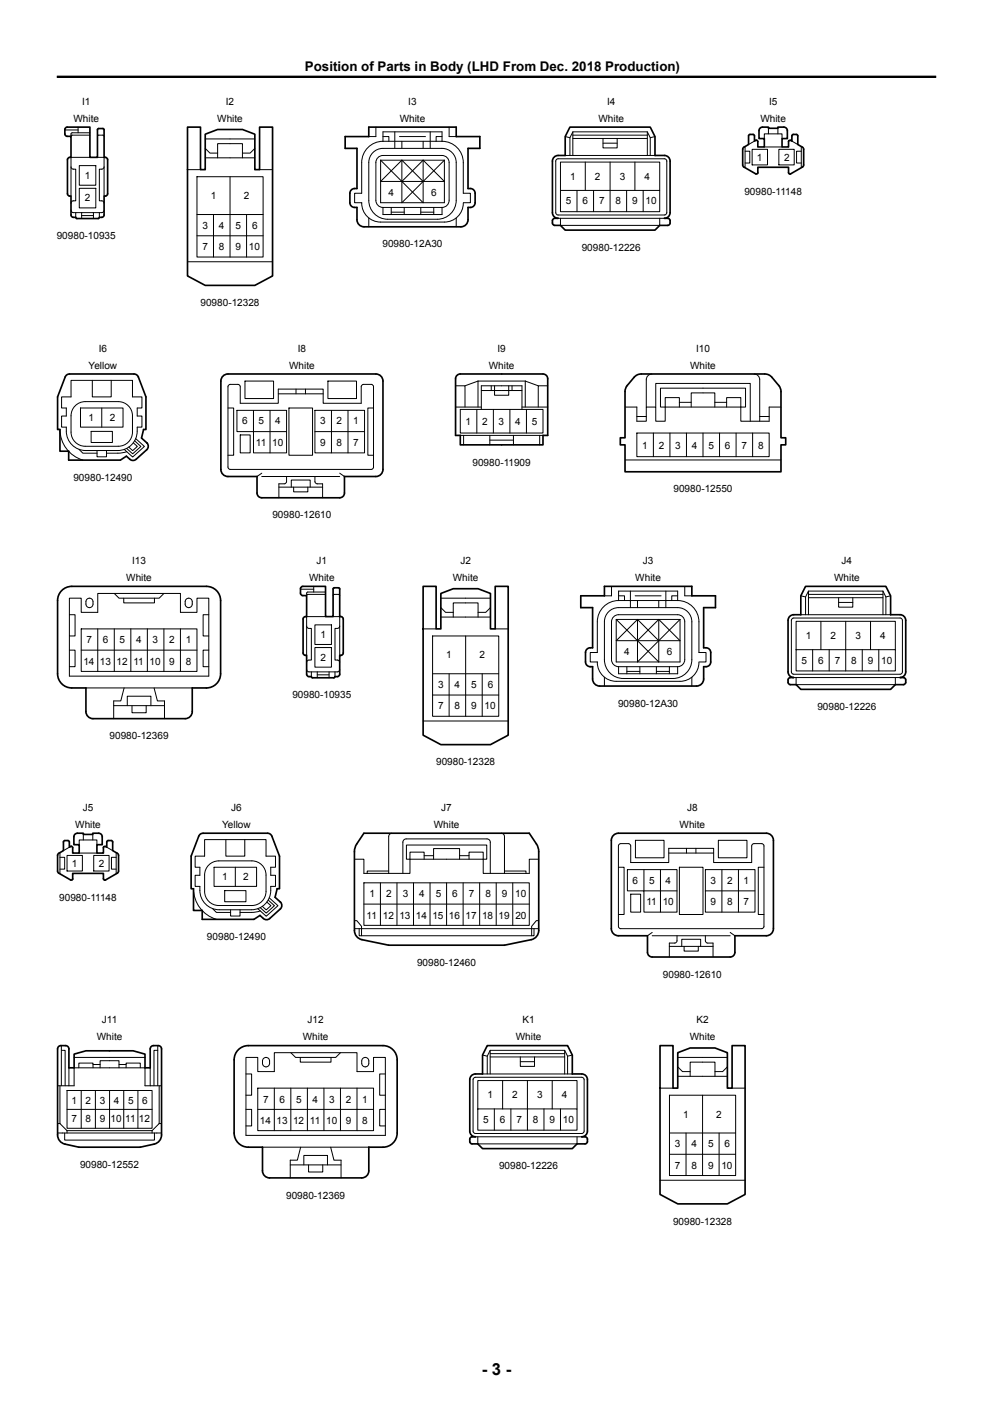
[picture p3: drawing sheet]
<svg xmlns="http://www.w3.org/2000/svg" width="210mm" height="297mm" viewBox="0 0 210 297" stroke-linecap="round" stroke-linejoin="round" font-family="sans-serif">
<g fill="none" stroke="#000" stroke-width=".35">
<path d="M39.7 26.9h2.7v9h1v-7.5l2.6-1h5.3l2.6 1v7.5h1v-9h2.7v31.5l-3.7 2h-10.5l-3.7-2zM73 28.9h5v-2h18.5v2h5v2.5h-2.5v8.5a1.15 1.15 0 0 1 1.5 1v2a1.12 1.12 0 0 1-1.5 1v2.6a1.5 1.5 0 0 1-1.5 1.5h-20.5a1.5 1.5 0 0 1-1.5-1.5v-2.6a1.15 1.15 0 0 1-1.5-1v-2a1.12 1.12 0 0 1 1.5-1v-8.5h-2.5zM120.5 26.9h17l1 2v4h2a1.2 1.2 0 0 1 1.2 1.2v10.9a1.2 1.2 0 0 1-1.2 1.2h1a.97 .97 0 0 1 0 1.4l-2 .1-1 1h-19l-1-1-1.4-.1a.97 .97 0 0 1 0-1.4h.9a1.2 1.2 0 0 1-1.2-1.2v-10.9a1.2 1.2 0 0 1 1.2-1.2h1.5v-4zM160.2 36.7l-.4 .1-2.6-1.6-.1-3.6 .2-.5 1-.5v-1.9l.3-.3 .9 .2 .1 1.2 .4-.1 .2 .1 .1 1.3h1.3v-1.8h-1.1v-1.7a.75 .75 0 0 1 .8-.7h1.2v.2h2v-.2h1.3a.75 .75 0 0 1 .7 .7v1.7h-1.1v1.8h1.4v-1.2l.3-.2 .4 .1v-1.2l.3-.2 .8 .1 .1 .2v1.9l1.2 .8 .1 3.5-.2 .3-2.7 1.6-.3-.3v-1.1h-6.5l-.1 1.3M22.8 41v-7.2a.57 .57 0 0 0-.8-.5l-.1-6-1-.1-.3 .2v5.9h-1.6v-6.4h-4.8l-.4 .2-.1 1.2 .3 .5h1v4.5a.57 .57 0 0 0-.7 .5v7.2a.57 .57 0 0 0 .7 .5v4l.3 .4 .7 .1 .3 .2h4.5l.2-.2 .8-.1 .2-.4v-4a.57 .57 0 0 0 .8-.5M13.9 79.5l.8-.4h13.6a.98 .98 0 0 1 1 .7l1.6 4.2v6.9h-.5l-.5 1.8 1.2 1a1 1 0 0 1-.1 1.4l-2.2 2a.99 .99 0 0 1-1.3 0l-.8-.6-1.2 .8h-11v-1.9h-1.8v-4.5h-.5v-6.9zM47.3 79.4l.9-.3h31.3a1.5 1.5 0 0 1 1.5 1.5v18.7a1.5 1.5 0 0 1-1.5 1.5h-6.7v3.5a1 1 0 0 1-1 1h-16.4a1 1 0 0 1-1-1v-3.5h-6.2a1.5 1.5 0 0 1-1.5-1.5v-18.7l.1-.5zM96.6 79.4l.7-.3h17.5a1 1 0 0 1 1 1v12h-1v2h-17.5v-2h-1v-12zM134.3 79.6l.6-.4 .7-.1h26.1l1 .3 2 2.2 .4 .9 .1 10.1h1v1.5h-1v5.7h-33v-5.7h-1v-1.5h1v-10.1l.4-.9zM12.8 125.2a2.99 2.99 0 0 1 2.4-1.2h28.5a3 3 0 0 1 3 3v15.5a3 3 0 0 1-3 3h-3v5a1.5 1.5 0 0 1-1.5 1.5h-19.5a1.5 1.5 0 0 1-1.5-1.5v-5h-3a3 3 0 0 1-3-3v-15.5l.1-.6zM63.8 124.1l5-.1v6.4h1.6v-5.8l.3-.3 1.1 .1v6a.57 .57 0 0 1 .8 .5v7.2a.57 .57 0 0 1-.8 .5v4l-.2 .5h-.8l-.2 .3h-4.5l-.3-.3h-.7l-.3-.5v-4a.57 .57 0 0 1-.7-.5v-7.2a.57 .57 0 0 1 .7-.5v-4.4h-.8l-.4-.3-.1-1.2zM89.5 124h2.7v9h1v-7.5l2.7-1h5.2l2.6 1v7.5h1v-9h2.8v31.5l-3.8 2h-10.5l-3.7-2z"/>
<path d="M122.8 126h5v-2h18.5v2h5v2.5h-2.5v8.5a1.15 1.15 0 0 1 1.5 1v2a1.12 1.12 0 0 1-1.5 1v2.6a1.5 1.5 0 0 1-1.5 1.5h-20.5a1.5 1.5 0 0 1-1.5-1.5v-2.6a1.15 1.15 0 0 1-1.5-1v-2a1.12 1.12 0 0 1 1.5-1v-8.5h-2.5zM170.4 124h16.9l1 2v4h2a1.2 1.2 0 0 1 1.2 1.2v10.9a1.2 1.2 0 0 1-1.2 1.2l1 .1a.97 .97 0 0 1 0 1.4h-2l-1 1h-18.9l-1-1h-1.5a.97 .97 0 0 1 0-1.4l1-.1a1.2 1.2 0 0 1-1.2-1.2v-10.9a1.2 1.2 0 0 1 1.2-1.2h1.5v-4zM13.5 178l.9-.2 .2 .2 .1 1.2 .4-.2 .2 .2 .1 1.3h1.3v-1.8h-1.1v-1.7a.75 .75 0 0 1 .8-.7h1.2v.2h2v-.2h1.3a.75 .75 0 0 1 .7 .7v1.7h-1.1v1.8h1.4v-1.2l.3-.3 .4 .2v-1.2l.9-.2 .3 .3v1.8l1 .6 .3 .4-.1 3.5-.2 .3-2.6 1.5-.3-.3v-1.1h-6.5v1.2l-.3 .2-2.8-1.6-.1-.3v-3.5l1.2-.9zM42.2 176.6l.8-.3h13.6a.98 .98 0 0 1 .9 .6l1.6 4.2v6.9h-.5l-.4 1.8 1.1 1a1 1 0 0 1 0 1.5l-2.3 2a.99 .99 0 0 1-1.3 0l-.7-.7-1.3 .9h-10.9v-1.9h-1.9v-4.6h-.5v-6.9zM77 176.3h34.9l1.7 2.5 .3 1v17a1.98 1.98 0 0 1-1.6 2l-5.6 1.1h-24.5l-5.6-1.1a1.98 1.98 0 0 1-1.6-2v-17l.3-1zM129.9 176.6l.9-.3h31.3a1.5 1.5 0 0 1 1.5 1.5v18.6a1.5 1.5 0 0 1-1.5 1.5h-6.7v3.5a1 1 0 0 1-1 1h-16.5a1 1 0 0 1-1-1v-3.5h-6.1a1.5 1.5 0 0 1-1.5-1.5v-18.6l.1-.5zM12.4 221.4a1.97 1.97 0 0 1 2 0l.2 .5v4h1.1v-2.9l2.5-.7h10l2.5 .7v2.9h1.1v-4a.7 .7 0 0 1 .7-.7h1a.7 .7 0 0 1 .7 .7v18.2a1.98 1.98 0 0 1-1.6 1.9l-2.9 .7h-13l-3-.7a1.98 1.98 0 0 1-1.5-1.9v-18.2zM50.6 221.8l1.2-.5 .7-.1h28.5a3 3 0 0 1 3 3v15.5a3 3 0 0 1-3 3h-3v5a1.5 1.5 0 0 1-1.5 1.5h-19.5a1.5 1.5 0 0 1-1.5-1.5v-5h-3a3 3 0 0 1-3-3v-15.5a2.99 2.99 0 0 1 1.1-2.4zM103 221.2h17l1 2v4h2a1.2 1.2 0 0 1 1.2 1.2v10.9a1.2 1.2 0 0 1-1.2 1.2h1a.97 .97 0 0 1 0 1.4l-2 .1-1 1h-19l-1-1-1.4-.1a.97 .97 0 0 1 0-1.4h.9a1.2 1.2 0 0 1-1.2-1.2v-10.9a1.2 1.2 0 0 1 1.2-1.2h1.5v-4zM139.6 221.2h2.7v9h1v-7.5l2.7-1h5.2l2.6 1v7.5h1v-9h2.8v31.5l-3.8 2h-10.5l-3.7-2z"/>
</g>
<g fill="none" stroke="#000" stroke-width=".21">
<path d="M13.7 27.5h2.8M15 35.3l.3 .4 .7 .1v6.7h-.7l-.3 .5M16.5 26.9v1.2M16.8 35h3.5v4.2h-3.5zM16.8 39.8h3.5v4.2h-3.5zM19 33.3h-4v8.2M19 28.1h-3.7l-.3 .2v.5l.3-.2h3.7M20.6 28.8l.3-.2h.9l.2 .2M20.6 33.3h1.4v8.2M22 35.3l-.2 .4-.8 .1v6.7h.8l.2 .5M39.7 35.9h2.7M41.7 37.4h13.9v17h-13.9z"/>
<path d="M43.4 31.4l1 1h1.6M43.4 29.4h10.5M43.4 33.4h10.5M46 33.4v-3h5.3v3M48.6 37.4v17M53.9 31.4l-1 1h-1.6M54.9 35.9h2.7M78.6 32.5a2.99 2.99 0 0 1 2.4-1.1h12.5a3 3 0 0 1 3 3v8a4 4 0 0 1-4 4h-10.5a4 4 0 0 1-4-4v-8l.1-.7zM79.5 26.9v2h-1.5M80.5 33.9h13.5M80.5 33.9v9h13.5v-9M80.5 33.9l9 9v-9"/>
<path d="M81 29.9a4.5 4.5 0 0 0-4.5 4.5v6.5h-1.5v2h1.5a4 4 0 0 0 4 4.1h13.5a4 4 0 0 0 4-4M81 28.9h1.2v1M81 29.9v-2h12.5v2M81 29.9h12.5M83.5 27.9v3.5M84.5 28.9h5.5M85 33.9l-4.5 4.5h13.5l-4.5-4.5M85 29.9v1.5M85 33.9v9l9-9M85 33.9l4.5 4.5M89.5 29.9v1.5M89.5 33.9l-4.5 4.5"/>
<path d="M91 27.9v3.5M93.5 29.9a4.5 4.5 0 0 1 4.5 4.5v6.5h1.5v2h-1.5M93.5 28.9h-1.3v1M95 26.9v2h1.5M117.6 33.8l.4-.2 22.8 .1 .2 .4-.1 11.1-.4 .3-22.7-.1-.3-.4zM119.5 32.9h19M119.5 28.9l1 .2M121.1 28.6h15.8M121.1 29.3h15.8M121.1 27.9v5M123.8 34.3v6M127.5 29.3v2h3v-2"/>
<path d="M127.5 30.3h3M129 34.3v10.5M134.3 34.3v6M136.9 27.9v5M137.5 32.9v-3.8l-.6-1.2h-15.8l-.6 1.2v3.8M138.5 28.9l-1 .2M157.6 32h1v2.5h-1M157.6 31v4.5M159.1 31.6h3.2v3.3h-3.2zM159.6 29.8l-1.3 .8M161.6 29.3v-1h3.8v1M161.6 31.1h3.8"/>
<path d="M162.5 27.1v1.2M164.5 27.1v1.2M164.7 31.6h3.3v3.3h-3.3zM167.5 29.8l1.2 .8M169.5 32h-1v2.5h1M169.5 31v4.5M15 44.5l.3 .4 .2 .1h6l.4-.3 .1-.2M16 45v1M17.3 45v1.2M17.3 45.6h2.5M19.8 45v1.2M21 45v1"/>
<path d="M39.7 55.4h17.9M41.7 49.9h13.9M41.7 45.4h13.9M45.1 45.4v9M52.1 45.4v9M78 46.1v1.9M81 43.9a1.5 1.5 0 0 1-1.5-1.5v-8a1.5 1.5 0 0 1 1.5-1.5h12.5a1.5 1.5 0 0 1 1.5 1.5v8a1.5 1.5 0 0 1-1.5 1.5M81 43.9v1.5h12.5v-1.5M81 43.9h12.5M82.7 43.9v1.5M82.7 44.9h2.8M85.5 43.9v1.5"/>
<path d="M89 43.9v1.5M89 44.9h2.7M91.7 43.9v1.5M96.5 46.1v1.9M118 46.2h22.5M118.5 40.3h21v4.5h-21zM118.5 40.3v-6h21v6M118.5 46.2v1.5h21v-1.5M122 40.3v4.5M125.5 40.3v4.5M132.5 40.3v4.5M136 40.3v4.5"/>
<path d="M137.9 79.1a1.2 1.2 0 0 0-1.2 1.2v5.8M159.5 79.1a1.2 1.2 0 0 1 1.2 1.2v8.8M12.7 90.9a6.8 6.8 0 0 0 4.8 6.4M15 80.5h13v3.5h2v2.3h-1v1.7h1v2.4h-1a4.2 4.2 0 0 1-4.1 4.9h-6.8a4.2 4.2 0 0 1-4.1-4.9h-1v-2.4h1v-1.7h-1v-2.3h2zM15.7 86.1a2.99 2.99 0 0 1 2.3-1.1h7a3 3 0 0 1 3 3v3.4a3 3 0 0 1-3 3h-7a3 3 0 0 1-3-3l.1-4.1zM16.7 95.1l.8 .8h3M17 86.3h9v4.1h-9zM19.3 91.3h4.5v2.3h-4.5zM19.5 80.5v3.5h4v-3.5M20.5 95.3v1.3h2v-1.3M21.5 86.3v4.1M26.8 95.5l-1.5 .4h-2.8"/>
<path d="M28.2 93.7l.8 .7-.9 .9-.9-.7M28.5 93.2l1.3 1.2-1.7 1.6-1.3-1.1M28.7 92.8l1.8 1.6-2.4 2.3-1.8-1.6M48.2 86.3h1.2v10h-1.2M48.3 81.6l.4-.3h1.6l.4 .3 .1 3.7h8.1v-3h9.4v3h8.1l.1-3.7 .4-.3 1.8 .1 .3 .4-.1 17.3-.4 .2-30-.1-.3-.4zM50.1 86.8h10.5v9h-7v-4.5h-3.5zM50.8 92h2.1v3.8h-2.1zM51.8 80.6h6.1v3.7h-6.1zM53.6 86.8v4.5h7M57.1 86.8v9M58.9 83.3h9.4M61.1 86.3h5v10h-5z"/>
<path d="M62.6 82.3v1M64.6 82.3v1M66.6 86.8h10.5v9h-10.5zM66.6 91.3h10.5M69.3 80.6h6.1v3.7h-6.1zM70.1 86.8v9M73.6 86.8v9M79 86.3h-1.2v10h1.2M96.3 81.6h2v4.5M96.3 86.1h5.5M97.3 86.6h17.5v5h-17.5zM97.3 92.1h17.5"/>
<path d="M98 92.1v2M100.8 86.6v5M101.1 80.6v5.5M101.1 80.6h10M101.1 80.6l-2.8 1M101.8 86.6v-5h8.6v5M101.8 82.6h8.6M103.6 93.1h5M103.6 92.1v2M103.9 81.6v1M104.3 86.6v5M104.6 81.6v2h3v-2"/>
<path d="M107.8 86.6v5M108.3 81.6v1M108.6 92.1v2M110.4 86.1h5.4M111.1 80.6v5.5M111.1 80.6l2.7 1M111.3 86.6v5M114.1 92.1v2M115.8 81.6h-2v4.5M132.2 97.3h33M134.7 91.6h28v5h-28zM134.7 88.1h2"/>
<path d="M138.2 91.6v5M138.7 86.1v-5h20v8M140.7 86.1h-1v-4h18v4h-1M140.7 86.1v-2h3v2M140.7 86.1h16M140.7 86.1v3h-2v-3h-2v3h-2v-3h-2.5M141.7 91.6v5M143.7 85.1h2.5M145.2 91.6v5M146.2 86.1v-3h5v3M148.7 91.6v5M151.2 85.1h2.5"/>
<path d="M152.2 91.6v5M153.7 86.1v-2h3v2M155.7 91.6v5M156.7 86.1v3h6v-3h2.5M159.2 91.6v5M160.7 88.1h2M55.4 100.1l-1 .7M55.4 100.8h16.4M59 103h9.2M60.6 100.8v1l-.2 .5h-1.4v3M61.6 103v-1.5h4v1.5M62.1 103v1h3v-1"/>
<path d="M66.6 100.8v1l.2 .5h1.4v3M71.8 100.1l1 .7M14.7 126.5h2.5v3h3.5v-4h17.5v4h3.5v-3h2.5v16.5h-29.5zM14.7 130h1.2v4.5h-1.2M14.7 137.5h1.2v3.5h-1.2M17.2 133h24.5v9h-24.5zM17.2 137.5h24.5M18.4 126.8a.75 .75 0 0 1 .8-.2 .75 .75 0 0 1 .5 .7 .92 .92 0 0 1-.8 1.2 1.04 1.04 0 0 1-.8-.7 1.04 1.04 0 0 1 .3-1zM20.7 133v9M24.2 125.5l1 1h8.5l1-1M24.2 133v9M26.2 126.5v1h6.5v-1"/>
<path d="M27.7 133v9M31.2 133v9M34.7 133v9M38.2 133v9M39.4 126.8a.75 .75 0 0 1 .8-.2 .75 .75 0 0 1 .5 .7 .92 .92 0 0 1-.8 1.2 1.04 1.04 0 0 1-.8-.7 1.04 1.04 0 0 1 .3-1zM44.2 130h-1.2v4.5h1.2M44.2 137.5h-1.2v3.5h1.2M63.5 124.6h2.8M64.8 132.4l.3 .5h.7v6.7l-.7 .1-.3 .4M66.3 124v1.2M66.6 132.2h3.5v4.1h-3.5zM66.6 137h3.5v4.1h-3.5z"/>
<path d="M68.8 130.4h-4v8.2M68.8 125.2h-3.7l-.3 .3v.5l.3-.3h3.7M70.4 126l.3-.3h.9l.2 .3M70.4 130.4h1.4v8.2M71.8 132.4l-.2 .5h-.8v6.7l.8 .1 .2 .4M89.5 133h2.7M91.5 134.5h14v17h-14zM93.2 128.5l1 1h1.7M93.2 126.5h10.5M93.2 130.5h10.5M95.9 130.5v-3h5.2v3M98.5 134.5v17"/>
<path d="M103.7 128.5l-1 1h-1.6M104.7 133h2.8M128.5 129.7a2.99 2.99 0 0 1 2.3-1.2h12.5a3 3 0 0 1 3 3v8a4 4 0 0 1-4 4h-10.5a4 4 0 0 1-4-4v-8l.1-.7zM129.3 124v2h-1.5M130.3 131h13.5M130.3 131v9h13.5v-9M130.3 131l9 9v-9M130.8 127a4.5 4.5 0 0 0-4.5 4.5v6.5h-1.5v2h1.5a4 4 0 0 0 4 4.1h13.5a4 4 0 0 0 4-4M130.8 126h1.3v1M130.8 127v-2h12.5v2M130.8 127h12.5M133.3 125v3.5"/>
<path d="M134.3 126h5.5M134.8 131l-4.5 4.5h13.5l-4.5-4.5M134.8 127v1.5M134.8 131v9l9-9M134.8 131l4.5 4.5M139.3 127v1.5M139.3 131l-4.5 4.5M140.8 125v3.5M143.3 127a4.5 4.5 0 0 1 4.5 4.5v6.5h1.5v2h-1.5M143.3 126h-1.2v1M144.8 124v2h1.5M167.4 131l.5-.3 22.7 .1 .2 .4v11.2l-.5 .2h-22.7l-.2-.5z"/>
<path d="M168.4 137.4h20.9v4.5h-20.9zM168.4 137.4v-6h20.9v6M169.4 130h18.9M169.4 126l1 .3M171 125.7h15.7M171 126.4h15.7M171 125v5M171.9 137.4v4.5M173.6 131.4v6M175.4 137.4v4.5M177.4 126.4v2h3v-2M177.4 127.4h3"/>
<path d="M178.9 131.4v10.5M182.4 137.4v4.5M184.1 131.4v6M185.8 137.4v4.5M186.7 125v5M187.3 130v-3.7l-.6-1.3h-15.7l-.6 1.3v3.7M188.3 126l-1 .3M18.2 145.5h22.5M24 149.3h10.8M26.2 145.5l-.7 2.8h-1.5v3.7M26.9 149.3v-2h5v2M27.9 149.3v1.5h3v-1.5"/>
<path d="M32.6 145.5l.7 2.8h1.5v3.7M64.8 141.6l.3 .5h.2h6l.5-.2v-.3M65.8 142.1v1M67.1 142.1v1.3M67.1 142.8h2.5M69.6 142.1v1.3M70.8 142.1v1M89.5 152.5h18M91.5 147h14M91.5 142.5h14M95 142.5v9M102 142.5v9"/>
<path d="M127.8 143.3v1.8M130.8 141a1.5 1.5 0 0 1-1.5-1.5v-8a1.5 1.5 0 0 1 1.5-1.5h12.5a1.5 1.5 0 0 1 1.5 1.5v8a1.5 1.5 0 0 1-1.5 1.5M130.8 141v1.5h12.5v-1.5M130.8 141h12.5M132.6 141v1.5M132.6 142h2.7M135.3 141v1.5M138.8 141v1.5M138.8 142h2.8M141.6 141v1.5M146.3 143.3v1.8M167.9 143.3h22.4"/>
<path d="M168.4 143.3v1.5h20.9v-1.5M14.7 179.2l-1.3 .7M16.7 178.7v-1h3.8v1M17.6 176.5v1.2M19.6 176.5v1.2M22.6 179.2l1.2 .7M43.3 177.6h13v3.5h2v2.4h-1v1.7h1v2.3h-1a4.2 4.2 0 0 1-4.1 5h-6.8a4.2 4.2 0 0 1-4.1-5h-1v-2.3h1v-1.7h-1v-2.4h2zM47.8 177.6v3.5h4v-3.5M82.9 176.3a.7 .7 0 0 0-.7 .7v7.8M106 176.3a.7 .7 0 0 1 .7 .7v7.8M130.9 178.7l.4-.2h1.6l.4 .2 .1 3.8h8v-3h9.5v3h8.1v-3.8l.5-.2h1.8l.3 .5-.1 17.2-.4 .2h-30.1l-.2-.5zM134.4 177.8h6v3.7h-6z"/>
<path d="M145.2 179.5v1M147.2 179.5v1M151.9 177.8h6.1v3.7h-6.1zM12.7 181.4h1v2.5h-1M12.7 180.4v4.4M14.2 181h3.2v3.3h-3.2zM16.7 180.5h3.8M19.8 181h3.3v3.3h-3.3zM24.6 181.4h-1v2.5h1M24.6 180.4v4.4M40.9 188a6.8 6.8 0 0 0 4.9 6.5M43.9 183.2a2.99 2.99 0 0 1 2.4-1.1h7a3 3 0 0 1 3 3v3.5a3 3 0 0 1-3 3h-7a3 3 0 0 1-3-3v-4.2z"/>
<path d="M45 192.2l.8 .8h3M45.3 183.5h9v4h-9zM47.5 188.4h4.5v2.4h-4.5zM48.8 192.5v1.3h2v-1.3M49.8 183.5v4M55 192.7l-1.4 .3h-2.8M56.4 190.8l.9 .8-1 .9-.8-.8M56.7 190.4l1.3 1.2-1.7 1.6-1.3-1.2M56.9 189.9l1.9 1.7-2.5 2.2-1.8-1.6M75 181.8h2v3h5.2M75 194.7h.5l1 1.2v2M75 196.4h38.9"/>
<path d="M76 196.4v1.5h36.9v-1.5M77 186.8h34.9v8.9h-34.9zM77 191.3h34.9M80.5 186.8v8.9M82.2 184.3h-4.5v.5M84 186.8v8.9M85.2 184.8v-6.6a.7 .7 0 0 1 .7-.7h17.1a.7 .7 0 0 1 .7 .7v6.6M86.7 181.8v-1.5h3v1.5M86.7 181.8h-.8v-3h17v3h-.7M86.7 181.8v3h-4.5M86.7 181.8h15.5M87.4 186.8v8.9"/>
<path d="M89.7 181h2M90.9 186.8v8.9M91.7 181.8v-2.3h5.5v2.3M94.4 186.8v8.9M97.2 181h2M97.9 186.8v8.9M99.2 181.8v-1.5h3v1.5M101.4 186.8v8.9M102.2 181.8v3h4.5M104.9 186.8v8.9M106.7 184.3h4.5v.5M108.4 186.8v8.9"/>
<path d="M113.9 181.8h-2v3h-5.2M113.9 194.7h-.5l-1 1.2v2M130.8 183.5h1.2v10h-1.2M132.7 184h10.5v9h-7v-4.5h-3.5zM133.4 189.2h2.1v3.8h-2.1zM136.2 184v4.5h7M137.9 197.2l-1 .7M137.9 197.9h16.5M139.7 184v9M141.4 180.5h9.5M143.2 197.9v1.1l-.3 .4-1.3 .1v2.9M143.7 183.5h5v10h-5z"/>
<path d="M149.2 197.9v1.1l.2 .4 1.4 .1v2.9M149.2 184h10.5v9h-10.5zM149.2 188.5h10.5M152.7 184v9M154.4 197.2l1 .7M156.2 184v9M161.6 183.5h-1.2v10h1.2M141.6 200.2h9.2M144.2 200.2v-1.5h4v1.5M144.7 200.2v1h3v-1M12.2 229.7h3.5v-3.8h15v3.8h3.5M12.2 239.7h22"/>
<path d="M12.2 237.7h.5M12.7 229.7v8M12.7 237.7l1.5 1.5M13 222.2h.8v7.5M13 221.2v8.5M13.7 239.7v1.5h19v-1.5M14.2 230.7h18v8h-18zM14.2 234.7h18M14.2 239.2h18M14.2 239.2v.5M14.6 225.9v3.8M15.7 223.7h15"/>
<path d="M16.7 225.9v-1h3v1M17.2 230.7v8M19.7 225.2h1.5M20.2 230.7v8M21.2 225.9v-1.5h4v1.5M23.2 230.7v8M25.2 225.2h1.5M26.2 230.7v8M26.7 225.9v-1h3v1M29.2 230.7v8M31.8 225.9v3.8M32.2 239.2v.5"/>
<path d="M33.4 222.2h-.8v7.5M33.4 221.2v8.5M33.7 237.7h.5M33.7 237.7l-1.5 1.5M33.7 229.7v8M52 223.7h2.5v3h3.5v-4h17.5v4h3.5v-3h2.5v16.5h-29.5zM52 227.2h1.2v4.5h-1.2M52 234.7h1.2v3.5h-1.2M54.5 230.2h24.5v9h-24.5zM54.5 234.7h24.5M55.7 223.9a.75 .75 0 0 1 .8-.2 .75 .75 0 0 1 .5 .7 .92 .92 0 0 1-.7 1.3 1.04 1.04 0 0 1-.9-.7 1.04 1.04 0 0 1 .3-1.1zM58 230.2v9"/>
<path d="M61.5 222.7l1 1h8.5l1-1M61.5 230.2v9M63.5 223.7v1h6.5v-1M65 230.2v9M68.5 230.2v9M72 230.2v9M75.5 230.2v9M76.7 223.9a.75 .75 0 0 1 .8-.2 .75 .75 0 0 1 .5 .7 .92 .92 0 0 1-.8 1.3 1.04 1.04 0 0 1-.8-.7 1.04 1.04 0 0 1 .3-1.1zM81.5 227.2h-1.2v4.5h1.2M81.5 234.7h-1.2v3.5h1.2M101 234.6h21v4.5h-21zM101 234.6v-6h21v6"/>
<path d="M102 227.2h19M102 223.2l1 .2M103.7 222.2v5M103.7 223.6h15.7M103.7 222.9h15.7M104.5 234.6v4.5M106.3 228.6v6M108 234.6v4.5M110 223.6v2h3v-2M110 224.6h3M111.5 228.6v10.5M115 234.6v4.5"/>
<path d="M116.8 228.6v6M118.5 234.6v4.5M119.4 222.2v5M120 227.2v-3.8l-.6-1.2h-15.7l-.7 1.2v3.8M121 223.2l-1 .2M123.5 239.3v-10.9l-.2-.4-22.8-.1-.4 .2-.1 11.2 .3 .4 22.7 .1 .3-.1 .2-.4M139.6 230.2h2.7M141.6 231.7h14v17h-14zM141.6 239.7h14M143.3 225.7l1 1h1.7M143.3 223.7h10.5M143.3 227.7h10.5"/>
<path d="M145.1 239.7v9M146 227.7v-3h5.2v3M148.6 231.7v17M152.1 239.7v9M153.8 225.7l-1 1h-1.6M154.8 230.2h2.8M55.5 242.7h22.5M61.4 246.4h10.7M63.6 242.7l-.7 2.7h-1.5v3.8M64.3 246.4v-2h5v2M65.3 246.4v1.5h3v-1.5M69.9 242.7l.7 2.7h1.5v3.8"/>
<path d="M100.5 240.5h22.5M101 240.5v1.5h21v-1.5M139.6 249.7h18M141.6 244.2h14"/>
</g>
<path d="M12 16.2h186" fill="none" stroke="#000" stroke-width=".5"/>
<text font-size="3.5" x="101.9" y="290.9">- 3 -</text>
<text font-size="2.8" x="64.5" y="15.1">Position of Parts in Body (LHD From Dec. 2018 Production)</text>
<g font-size="2.1">
<text x="17.4" y="22.2">I1</text>
<text x="47.8" y="22.2">I2</text>
<text x="86.4" y="22.2">I3</text>
<text x="128.4" y="22.2">I4</text>
<text x="162.6" y="22.2">I5</text>
<text x="15.5" y="25.7">White</text>
<text x="45.9" y="25.7">White</text>
<text x="84.5" y="25.7">White</text>
<text x="126.6" y="25.7">White</text>
<text x="160.8" y="25.7">White</text>
<text x="160.1" y="34">1</text>
<text x="165.8" y="34">2</text>
<text x="18" y="37.8">1</text>
<text x="82.2" y="41.4">4</text>
<text x="91.2" y="41.4">6</text>
<text x="120.6" y="38">1</text>
<text x="125.8" y="38">2</text>
<text x="131.1" y="38">3</text>
<text x="136.3" y="38">4</text>
<text x="157.4" y="41.2">90980-11148</text>
<text x="18" y="42.6">2</text>
<text x="44.6" y="42.1">1</text>
<text x="51.6" y="42.1">2</text>
<text x="119.7" y="43.3">5</text>
<text x="123.2" y="43.3">6</text>
<text x="126.7" y="43.3">7</text>
<text x="130.2" y="43.3">8</text>
<text x="133.7" y="43.3">9</text>
<text x="136.5" y="43.3">10</text>
<text x="12" y="50.6">90980-10935</text>
<text x="42.8" y="48.4">3</text>
<text x="42.8" y="52.9">7</text>
<text x="46.3" y="48.4">4</text>
<text x="46.3" y="52.9">8</text>
<text x="49.8" y="48.4">5</text>
<text x="49.8" y="52.9">9</text>
<text x="52.6" y="52.9">10</text>
<text x="53.3" y="48.4">6</text>
<text x="80.9" y="52.4">90980-12A30</text>
<text x="123" y="53.1">90980-12226</text>
<text x="42.4" y="64.7">90980-12328</text>
<text x="18.7" y="78">Yellow</text>
<text x="20.9" y="74.4">I6</text>
<text x="61.1" y="78">White</text>
<text x="63" y="74.4">I8</text>
<text x="103.4" y="78">White</text>
<text x="105.2" y="74.4">I9</text>
<text x="146" y="78">White</text>
<text x="147.2" y="74.4">I10</text>
<text x="18.7" y="89.1">1</text>
<text x="23.2" y="89.1">2</text>
<text x="51.2" y="89.8">6</text>
<text x="54.7" y="89.8">5</text>
<text x="58.2" y="89.8">4</text>
<text x="67.7" y="89.8">3</text>
<text x="71.2" y="89.8">2</text>
<text x="74.7" y="89.8">1</text>
<text x="98.5" y="89.9">1</text>
<text x="101.9" y="89.9">2</text>
<text x="105.4" y="89.9">3</text>
<text x="108.9" y="89.9">4</text>
<text x="112.4" y="89.9">5</text>
<text x="54.1" y="94.3">11</text>
<text x="57.6" y="94.3">10</text>
<text x="67.7" y="94.3">9</text>
<text x="71.2" y="94.3">8</text>
<text x="74.7" y="94.3">7</text>
<text x="135.8" y="94.9">1</text>
<text x="139.3" y="94.9">2</text>
<text x="142.8" y="94.9">3</text>
<text x="146.3" y="94.9">4</text>
<text x="149.8" y="94.9">5</text>
<text x="153.3" y="94.9">6</text>
<text x="156.8" y="94.9">7</text>
<text x="160.3" y="94.9">8</text>
<text x="15.5" y="101.8">90980-12490</text>
<text x="99.9" y="98.5">90980-11909</text>
<text x="142.4" y="104.2">90980-12550</text>
<text x="57.6" y="109.7">90980-12610</text>
<text x="27.9" y="119.3">I13</text>
<text x="67" y="119.3">J1</text>
<text x="97.4" y="119.3">J2</text>
<text x="135.9" y="119.3">J3</text>
<text x="178" y="119.3">J4</text>
<text x="26.7" y="122.9">White</text>
<text x="65.4" y="122.9">White</text>
<text x="95.8" y="122.9">White</text>
<text x="134.4" y="122.9">White</text>
<text x="176.4" y="122.9">White</text>
<text x="18.3" y="136.1">7</text>
<text x="21.8" y="136.1">6</text>
<text x="25.3" y="136.1">5</text>
<text x="28.8" y="136.1">4</text>
<text x="32.3" y="136.1">3</text>
<text x="35.8" y="136.1">2</text>
<text x="39.3" y="136.1">1</text>
<text x="67.8" y="135">1</text>
<text x="170.4" y="135.2">1</text>
<text x="175.6" y="135.2">2</text>
<text x="180.9" y="135.2">3</text>
<text x="186.1" y="135.2">4</text>
<text x="17.6" y="140.6">14</text>
<text x="21.1" y="140.6">13</text>
<text x="24.6" y="140.6">12</text>
<text x="28.2" y="140.6">11</text>
<text x="31.6" y="140.6">10</text>
<text x="35.8" y="140.6">9</text>
<text x="39.3" y="140.6">8</text>
<text x="67.8" y="139.8">2</text>
<text x="94.4" y="139.3">1</text>
<text x="101.4" y="139.3">2</text>
<text x="132" y="138.5">4</text>
<text x="141" y="138.5">6</text>
<text x="169.5" y="140.4">5</text>
<text x="173" y="140.4">6</text>
<text x="176.5" y="140.4">7</text>
<text x="180" y="140.4">8</text>
<text x="183.5" y="140.4">9</text>
<text x="186.4" y="140.4">10</text>
<text x="61.8" y="147.8">90980-10935</text>
<text x="92.6" y="145.5">3</text>
<text x="96.1" y="145.5">4</text>
<text x="99.6" y="145.5">5</text>
<text x="103.1" y="145.5">6</text>
<text x="130.7" y="149.5">90980-12A30</text>
<text x="92.6" y="150">7</text>
<text x="96.1" y="150">8</text>
<text x="99.6" y="150">9</text>
<text x="102.5" y="150">10</text>
<text x="172.9" y="150.2">90980-12226</text>
<text x="23.2" y="156.4">90980-12369</text>
<text x="92.2" y="161.9">90980-12328</text>
<text x="17.5" y="171.6">J5</text>
<text x="48.9" y="171.6">J6</text>
<text x="93.3" y="171.6">J7</text>
<text x="145.3" y="171.6">J8</text>
<text x="15.9" y="175.1">White</text>
<text x="47" y="175.1">Yellow</text>
<text x="91.7" y="175.1">White</text>
<text x="143.7" y="175.1">White</text>
<text x="15.2" y="183.4">1</text>
<text x="20.9" y="183.4">2</text>
<text x="12.5" y="190.6">90980-11148</text>
<text x="47" y="186.2">1</text>
<text x="51.5" y="186.2">2</text>
<text x="78.2" y="189.8">1</text>
<text x="81.7" y="189.8">2</text>
<text x="85.2" y="189.8">3</text>
<text x="88.7" y="189.8">4</text>
<text x="92.2" y="189.8">5</text>
<text x="95.7" y="189.8">6</text>
<text x="99.2" y="189.8">7</text>
<text x="102.6" y="189.8">8</text>
<text x="106.1" y="189.8">9</text>
<text x="108.9" y="189.8">10</text>
<text x="133.8" y="186.9">6</text>
<text x="136.7" y="191.4">11</text>
<text x="137.3" y="186.9">5</text>
<text x="140.2" y="191.4">10</text>
<text x="140.8" y="186.9">4</text>
<text x="150.3" y="191.4">9</text>
<text x="150.3" y="186.9">3</text>
<text x="153.8" y="191.4">8</text>
<text x="153.8" y="186.9">2</text>
<text x="157.3" y="191.4">7</text>
<text x="157.3" y="186.9">1</text>
<text x="77.5" y="194.3">11</text>
<text x="81" y="194.3">12</text>
<text x="84.5" y="194.3">13</text>
<text x="88" y="194.3">14</text>
<text x="91.5" y="194.3">15</text>
<text x="94.9" y="194.3">16</text>
<text x="98.4" y="194.3">17</text>
<text x="101.9" y="194.3">18</text>
<text x="105.4" y="194.3">19</text>
<text x="109" y="194.3">20</text>
<text x="43.8" y="198.9">90980-12490</text>
<text x="88.2" y="204.3">90980-12460</text>
<text x="140.2" y="206.8">90980-12610</text>
<text x="20.5" y="220">White</text>
<text x="21.5" y="216.5">J11</text>
<text x="64" y="220">White</text>
<text x="65" y="216.5">J12</text>
<text x="109.1" y="220">White</text>
<text x="110.5" y="216.5">K1</text>
<text x="145.9" y="220">White</text>
<text x="147.3" y="216.5">K2</text>
<text x="15.1" y="233.4">1</text>
<text x="18.1" y="233.4">2</text>
<text x="21.1" y="233.4">3</text>
<text x="24.1" y="233.4">4</text>
<text x="27.1" y="233.4">5</text>
<text x="30.1" y="233.4">6</text>
<text x="55.6" y="233.2">7</text>
<text x="59.1" y="233.2">6</text>
<text x="62.6" y="233.2">5</text>
<text x="66.1" y="233.2">4</text>
<text x="69.6" y="233.2">3</text>
<text x="73.1" y="233.2">2</text>
<text x="76.6" y="233.2">1</text>
<text x="103.1" y="232.3">1</text>
<text x="108.3" y="232.3">2</text>
<text x="113.6" y="232.3">3</text>
<text x="118.8" y="232.3">4</text>
<text x="15.1" y="237.4">7</text>
<text x="18.1" y="237.4">8</text>
<text x="21.1" y="237.4">9</text>
<text x="23.4" y="237.4">10</text>
<text x="26.5" y="237.4">11</text>
<text x="29.4" y="237.4">12</text>
<text x="55" y="237.7">14</text>
<text x="58.5" y="237.7">13</text>
<text x="62" y="237.7">12</text>
<text x="65.6" y="237.7">11</text>
<text x="69" y="237.7">10</text>
<text x="73.1" y="237.7">9</text>
<text x="76.6" y="237.7">8</text>
<text x="102.2" y="237.6">5</text>
<text x="105.7" y="237.6">6</text>
<text x="109.2" y="237.6">7</text>
<text x="112.7" y="237.6">8</text>
<text x="116.2" y="237.6">9</text>
<text x="119.1" y="237.6">10</text>
<text x="144.5" y="236.4">1</text>
<text x="151.5" y="236.4">2</text>
<text x="142.7" y="242.7">3</text>
<text x="146.2" y="242.7">4</text>
<text x="149.7" y="242.7">5</text>
<text x="153.2" y="242.7">6</text>
<text x="16.9" y="247">90980-12552</text>
<text x="105.5" y="247.3">90980-12226</text>
<text x="142.7" y="247.2">7</text>
<text x="146.2" y="247.2">8</text>
<text x="149.7" y="247.2">9</text>
<text x="152.6" y="247.2">10</text>
<text x="60.5" y="253.5">90980-12369</text>
<text x="142.3" y="259">90980-12328</text>
</g>
</svg>
